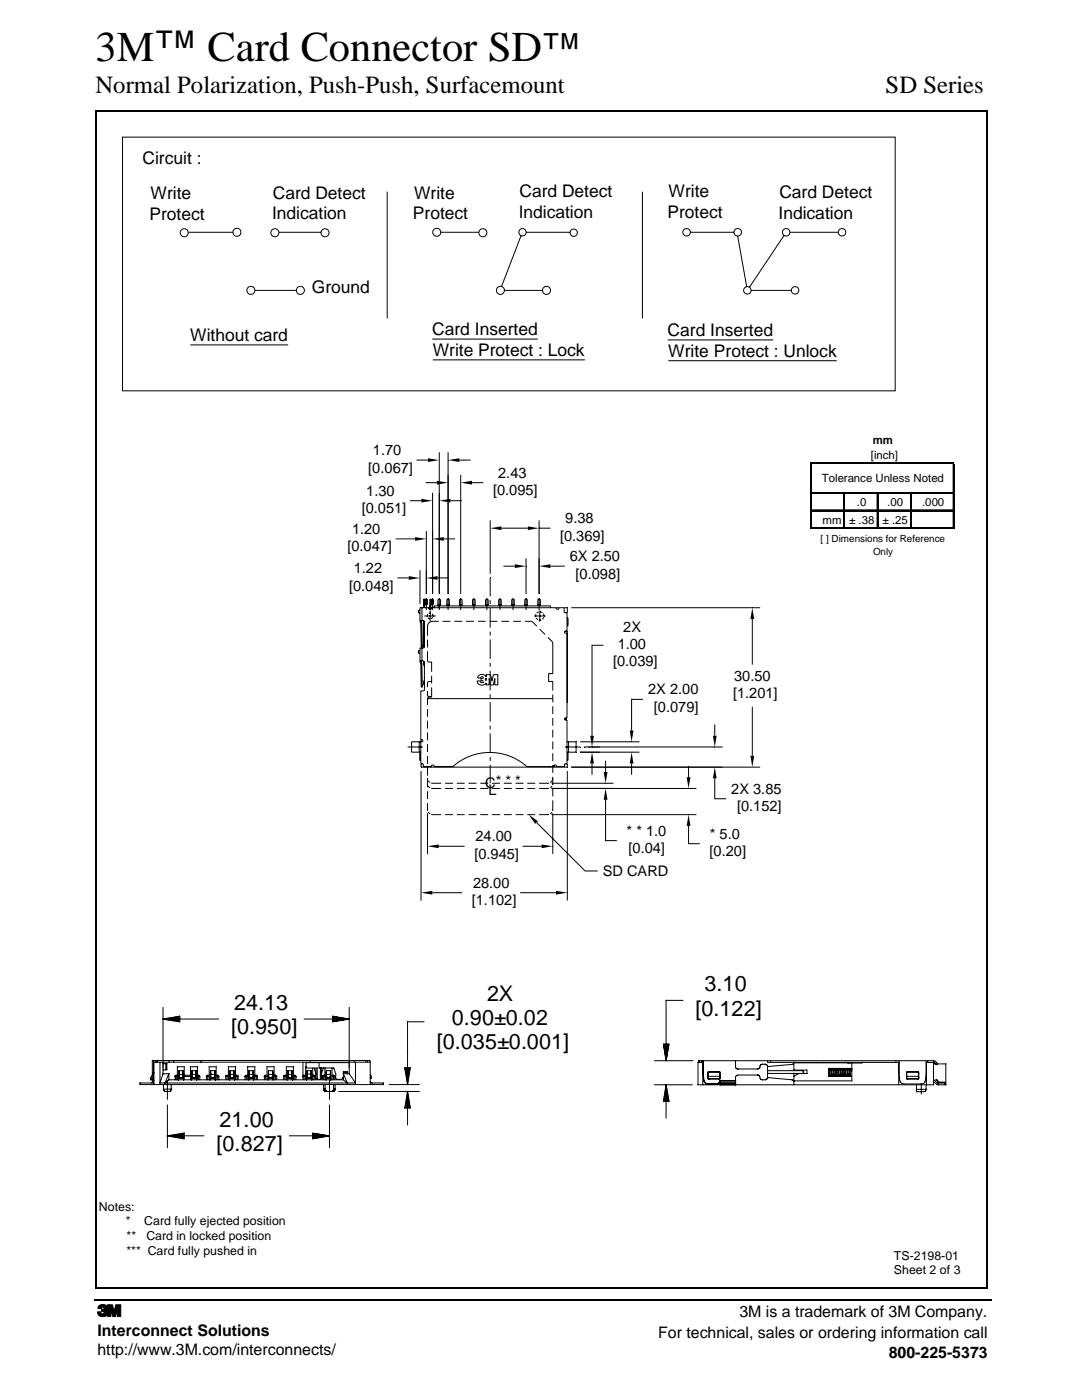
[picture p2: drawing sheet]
<svg xmlns="http://www.w3.org/2000/svg" width="216mm" height="279mm" viewBox="0 0 216 279" stroke-linecap="round" stroke-linejoin="round" font-family="sans-serif">
<path d="M18.8 259.2h.1v.4h-.1z" fill="#000"/>
<path d="M19 22.2h178M19.1 22.1v234.9M196.9 22.2v235M18.9 257h177.9M18.9 259.4h178.9" fill="none" stroke="#000" stroke-width=".36"/>
<g fill="#fff">
<path d="M23.5 83.2h170.7v161.6h-170.7z"/>
<path d="M38.8 83.2h155.4v115.2h-155.4z"/>
</g>
<g fill="#000">
<path d="M84.1 99.5l2.2 .4-2.2 .4zM85.4 91.5l2.3 .3-2.3 .4zM87.2 95.9l2.2 .4-2.2 .4zM87.7 99.9l2.2-.4v.8zM89.4 91.8l2.3-.3v.7zM91.9 96.3l2.3-.4v.8zM81.6 115l2.2 .4-2.2 .3zM82.8 107.2l2.3 .3-2.3 .4zM85.1 115.4l2.2-.4v.7zM86.3 107.5l2.3-.3v.7zM97.8 105.4l2.3-.3v.7zM102.7 112.6l2.3 .4-2.3 .4z"/>
<path d="M105.3 105.1l2.3 .3-2.3 .4zM107.6 113l2.2-.4v.8zM150.1 121.3l.4 2.2h-.8zM118.1 150.1l.4 2.3h-.7zM117.8 146.8h.7l-.4 2.3zM120.8 157.4l.4 2.2h-.7zM120.5 154.1h.7l-.4 2.2zM126 150.1l.4 2.3h-.7zM125.7 145.8h.7l-.4 2.2zM137 155.1h.8l-.4 2.3zM142.6 153.1l.4 2.2h-.7zM142.3 146.8h.7l-.4 2.3z"/>
<path d="M149.7 150.8h.8l-.4 2.3zM84 178.2l2.3-.4v.7zM85.3 168.9l2.2-.4v.8zM105.5 162.6l1.8 1.3-.5 .5zM108.1 168.5l2.2 .4-2.2 .4zM110.9 177.8l2.3 .4-2.3 .3zM137.4 162.6l.4 2.2h-.8z"/>
</g>
<g fill="none" stroke="#000" stroke-width=".2">
<path d="M81.8 99.9h2.3M83.1 91.8h2.3M84.9 96.3h2.3M86.3 98.4v20.2M87.7 90.3v28.3M89.4 90.3v28.3M89.9 99.9h2.2M91.7 91.8h2.2M91.9 94.8v23.8M94.2 96.3h2.2M79 107.5h3.8M79.3 115.3h2.3"/>
<path d="M83.8 113.8v6.7M84.7 119.6v1.7M84.9 119.6v1.1M85.1 106v12.6M85.1 119.3v2.5M86 119.6v2M86.1 119.6v1.1M86.3 119.3v2.5M87.3 115.3h2.3M87.7 119.3v2.5M88.6 107.5h2.2M89.4 119.3v2.5"/>
<path d="M91.9 119.3v2.5M94.6 119.3v2.5M97.2 119.3v2.5M97.8 103.8v10.7M97.8 115.3v3.7M97.8 119.8v.8M99.8 119.3v2.5M100.1 105.4h5.2M100.5 113h2.2M102.4 119.3v2.5M105 111.4v7.2M105 119.3v2.5"/>
<path d="M107.6 103.8v14.8M107.6 119.3v2.5M107.6 105.4h2.2M109.8 113h2.9M83.8 131.9h.7l.2 .2v5.6l-.2 .2h-.5v9.7h.3l.1 .2-.2 .2h-2.1v2.1h1.9M83.8 123.9h.7l.2 .2v5l-.1 .2h-.8v2.6M83.8 131.9l.2 .6 .1 4.6h.2l-.1-4.6-.2-.6M83.8 123.9l.2 .6 .1 4.6h.2l-.1-4.6-.2-.6M83.8 121.8h-.3v.5h.3M83.8 129.8h-.3v.6h.3M83.8 132.1h.3M83.8 124.1h.3"/>
<path d="M84.1 128.8h.1M84.2 121.3v2.6M84.2 129.3v2.6M84.2 136.8h-.1M84.5 131.9l.2 1M84.5 124l.2 .5M84.5 123.9v5.4M84.5 128.7h.2M84.5 129.3h.1M84.7 135.7l-.2 .4v.5h.2M84.7 127.2l-.2 .4v.5h.2M84.7 122.9h2.3"/>
<path d="M84.7 120.7l.5-.1v-1h-.7v1.7M85.3 137.9v.9l.2 .2h.6M85.3 130v1.9l.2 .2h.6v2M85.3 127.7v1.5M85.3 139.4v1.3M85.3 139.4h25M85.4 122.6l-.1 .4M85.4 123.3l.4 .2M85.5 121.3a.32 .32 0 0 0 .3 .3 .32 .32 0 0 0 .3-.3M85.6 121.3v.2M85.7 121.3h-1.9v2.6M85.8 120.8l-.1 .5"/>
<path d="M85.8 121.8v2.3M86 120.7l.5-.1-.1-1h-.6v2M86 121.3h27.2v.9l-.3 .1M86 122.4h-.5M86.1 137.2v1.9h-.5l-.3 .3M86.1 136l-.7 .1-.1 1M86.1 134.9v1.5M86.2 122.5l.2 .4M86.3 123.2l-.3 .3M86.6 121.3v-.4h23.3v.4M87.4 120.9l.1-1.3 .4 .1v1.2M87.4 120.7h.5"/>
<path d="M87.5 124h-1.2a1.04 1.04 0 0 0-1 1.1v1.8M88.3 124h1.6M89.2 120.9l.1-1.3 .4 .1v1.2M89.2 120.7h.5M90.7 124h1.5M91.7 120.9l.1-1.3 .4 .1v1.2M91.7 120.7h.5M93 124h1.6M94.3 120.9l.1-1.3 .4 .1v1.2M94.3 120.7h.5M95.4 124h1.5M95.5 134.8l.4-.2a.93 .93 0 0 1 1.1 .5v-.5h.9l.3 1.2 .3-1.2h.8v2.1h-.6v-1.3l-.3 1.3h-.5l-.3-1.3v1.3h-.6v-.4a.95 .95 0 0 1-1 .4 .95 .95 0 0 1-.8-.8h.6l.2 .3h.3v-.3l-.3-.1v-.4h.3a.17 .17 0 0 0 .1-.1 .17 .17 0 0 0-.1-.2h-.3l-.1 .2h-.6z"/>
<path d="M96.9 120.9l.1-1.3 .4 .1v1.2M96.9 120.7h.5M97 135.3v.5l-.2-.2zM97.7 124h1.6M97.8 121.3v4M97.8 126v.8M97.8 127.6v3.9M97.8 132.3v.8M97.8 133.9v3.9M97.8 138.6v.7M99.5 120.9l.1-1.3 .4 .1v1.2M99.5 120.7h.5"/>
<path d="M100 124h1.6M102.1 120.9l.1-1.3 .4 .1v1.2M102.1 120.7h.5M102.4 124h1.5M104.7 120.9l.1-1.3 .4 .1v1.2M104.7 120.7h.5M104.7 124l1.5 .1 .9 .9M106.6 122.9h2.2M107 122.6l-.1 .5M107 123.3l.3 .4M107.3 120.9l.1-1.3 .4 .1v1.2M107.3 120.7h.5"/>
<path d="M107.5 122.1l-.4 .3M107.7 125.5l1.1 1.1M107.7 121.8v2.3M107.8 122.1l.4 .2M108 123.7h-.5M108.4 122.5l.1 .4M108.5 123.2l-.3 .4M109.3 127.2l.9 .8 .1 .4v6h-.8v1.6h.8v1.8M110.3 138.6v1.6M111 121.3a.32 .32 0 0 0 .3 .3 .32 .32 0 0 0 .3-.3M112.6 121.3v.9l.5 .1v3.6h-.3l-.2 .2 .1 .2h.4v17l-.5 .1 .2 .3h.3v8.7l-.5 .1v.5h-1.5a.32 .32 0 0 0-.4-.3 .32 .32 0 0 0-.3 .3h-5.3a11.1 11.1 0 0 0-14.7 0h-3.7a.32 .32 0 0 0-.3-.3 .32 .32 0 0 0-.4 .3h-1.5v-.5l-.5-.1v-4.4M112.9 125.9l.3 .1-.1 14.2"/>
<path d="M113.1 123.3h.2v1.6h-.2M113.1 132.3h.1M114 121.3h37.7M120.4 128.8h-2.3v18M128.3 139.6h-2.3v6.2M150.1 123.5v9.2M81.3 149.1h3.1M83.7 148v2.1M84 150.2h-.2v1.5h.2M84 147.6v.4h.2M84 153.9v25.8M84.2 152.4l-.2 .1v.6h29.2v-.6l-.3-.1"/>
<path d="M84.9 153v.1M85.3 155.3v.3M85.3 156.3v.3M85.3 141.5v1.6M85.3 143.8v1.6M85.3 146.2v1.5M85.3 148.5v1.6M85.3 150.9v1.5M85.3 153.2v1.6M85.3 155.6v1.5M85.3 157.9v1.6M85.4 155.8l.4 .4"/>
<path d="M85.4 156.8l.4 .4M86 153v.1M86 156.3h2M86 157.3l2 .1M88.8 156.3h1.6M88.8 157.4h1.6M91.2 156.3h1.5M91.2 157.4h1.5M93.5 156.3h1.6M93.5 157.4h1.6M95.8 156.3h1.6M95.8 157.4h1.6"/>
<path d="M97.8 140.1v3.9M97.8 144.8v.8M97.8 146.4v3.9M97.8 151.1v.7M97.8 152.6v3.7M98.2 156.3h1.6M98.2 157.4h1.6M100.5 156.3h1.6M100.5 157.4h1.6M102.9 156.3h1.6M102.9 157.4h1.6M105.2 156.3h1.6"/>
<path d="M105.2 157.4h1.6M109.6 156.3h-2M109.6 157.3l-2 .1M109.6 153v.1M110 156.3h12.4M110 157.4h29M110.2 155.8l-.4 .4M110.2 156.8l-.4 .4M110.3 159.7v2.1M110.3 155.3v.3M110.3 156.3v.3M110.3 140.9v1.6"/>
<path d="M110.3 143.3v1.5M110.3 145.6v1.6M110.3 148v1.5M110.3 150.3v1.6M110.3 152.7v1.5M110.3 155v1.6M110.3 157.4v1.5M110.6 152.7l.1 .4M112.7 149.1h3.1M112.9 143.3v.4M113.1 150.2h.2v1.5h-.2M113.1 148h1.9v2.1h-1.9"/>
<path d="M113.2 153.9v25.8M113.5 148v2.1M114 153.1h37.7M115.7 148h11.9M115.7 150.1h11.9M116.6 149.1h27.6M118.1 152.4v2.2M120.8 159.6v8.2h2.3M120.8 151.8v2.3M126 152.4v2.2M137.4 152.9v2.2M142.6 155.3v4.1h2.3"/>
<path d="M142.6 144.6v2.2M150.1 141.1v9.7M85.3 160.3v1.5M85.3 162.3v8.2M85.4 162.1l.4 .3M86 162.5l2 .1M86.3 178.2h5.9M87.5 168.9h5.2M88.8 162.6h1.6M91.2 162.6h1.5M93.5 162.6h1.6M95.8 162.6h1.6"/>
<path d="M98.2 162.6h1.6M100.5 162.6h1.6M102.9 162.6h1.6M103.8 178.2h7.1M104.3 168.9h3.8M105.2 162.6h1.6M107.1 164.1l9.7 9.7h2.5M109.6 162.5l-2 .1M110 162.6h29M110.2 162.1l-.4 .3M110.3 162.3v8.2M137.4 164.8v3.6h2.2"/>
</g>
<g fill="#fff">
<path d="M24.9 184.7h166.7v54.5h-166.7z"/>
<path d="M26.2 192.3h164.3v46.9h-164.3z"/>
</g>
<path d="M26.2 192.3h164.3v46.9h-164.3z" fill="#fff" stroke="#fff" stroke-width=".2"/>
<g fill="none" stroke="#000" stroke-width=".2">
<path d="M132.9 199.6v8.8M132.9 199.6h3.4M27.9 216.1v.4h48.6M30 215.5h.6M30.1 215v.5M30.3 215.2h.3M30.4 214.7v.8M30.4 214.1h.4M30.4 215.6h.4M30.4 215.5v.6M30.4 214.6l-.3 .5M30.5 216.1h-2.6"/>
<path d="M30.6 216.3h.1M30.6 215.9l-.2 .2M30.6 215.6v.3M30.6 211.6v4.7M30.7 214.3l-.3 .5M30.7 212h43.2M30.7 211.9v4.6M31.1 211.6v.4M31.4 211.6v.4M31.9 212v4.1h39.1M32.5 203.4l3.4 .5M32.5 213.5h.8"/>
<path d="M32.5 212.3h.8M32.5 201v13.3M32.6 217.4h1.6M32.6 217.4l.1 .3M32.6 216.5v.9M32.7 217.6l.2 .2M32.9 217.8l.2 .1M32.9 203.3l-.2 .2M33.1 212.2v1.3M33.2 203.2l-.2 .3M33.3 212.2v1.3M33.4 215.6v3.8"/>
<path d="M33.5 203.2l-.3 .3M33.7 215.5l-.8 .7 .8-1.9h-1.2l-.6 1.9M33.7 215.5h34.9M33.7 214.2v1.3M33.7 211.6v.4M33.9 203.1l-.5 .5M34.2 217.6l-.2 .2h-1M34.2 217.3l-.1 .3M34.2 216.5v.9M34.2 203.1l-.5 .5M34.5 203.1l-.6 .6M34.6 211.6v.4"/>
<path d="M34.9 203.8l1-1v1.2M34.9 203l-.7 .7M34.9 214.8v.7M35.1 214.6h.3M35.1 214.8h.3M35.2 214.6l-.3 .1M35.2 214.8l-.2-.1-.1 .2M35.2 202.9l-.8 .8M35.2 214.8v.7M35.4 212.9h1.4M35.4 212.9v2.6M35.5 202.9l-.9 .9"/>
<path d="M35.6 213.8v1.7M35.6 215.1l.2 .1M35.6 214h.1M35.7 214.4h.8M35.7 215h.1M35.7 214.1l-.1 1.4M35.7 215v.2M35.7 215l.1 .1M35.8 215.1h.6M35.8 215v.1M35.8 215.2h.1M35.9 215.1v.1"/>
<path d="M35.9 203.4h7.7M35.9 203.6l-.3 .3M35.9 202.8l-3.4 .6M35.9 203l-.8 .8M35.9 203.3l-.6 .5M35.9 203.8l-.1 .1M36.3 215v.2M36.4 215.1l-.1 .1M36.4 215h.1M36.5 215.1l-.8 .1M36.5 214v1.2M36.5 213.8l.1 1.7-.1-1.4"/>
<path d="M36.5 213.8l-.1 .3M36.5 214.2l-.1 .2M36.5 214.9l-.1 .1M36.5 213.6v.7M36.6 213.7h-1l.1 1.4M36.7 214.6h1.3M36.7 214.8h1.3M36.8 212.9v2.6M38 212.9h1.5M38 212.9v2.6M38.2 214.1v1.4M38.2 213.8v1.7"/>
<path d="M38.2 214.1h.1M38.2 215.1l.2 .1M38.3 213.6l.1 1.6M38.3 213.7h.9M38.3 214.9l-.1 .2M38.3 214l-.1 .1M38.3 213.7l-.1 .1M38.3 215h.1M38.4 215.2h.6M38.4 215.1h.7M38.4 215v.2M38.4 215.2h.1"/>
<path d="M38.5 215v.2M39 215v.2M39 215.2h-.1M39 215h.1M39 215v.1M39 215.1v.1M39.1 215.1l-.1 .1M39.1 214.4v.8M39.1 214.5v.6M39.1 214.4h-.8v.6M39.1 213.8l.2 1.7M39.1 214.1l.1 1.4"/>
<path d="M39.1 214.2l-.1 .3M39.1 213.6v1M39.2 215.5h.1M39.4 214.6h.2M39.4 214.8h.2M39.4 212.9v2.6M39.6 214.5l.2 .2-.2 .2M39.6 214.8v.7M39.8 214.6l.1 .2M39.9 214.8v.7M40.1 211.6v.4M41.2 214.8v.7"/>
<path d="M41.4 214.6h.3M41.4 214.8h.3M41.4 214.6l-.2 .1M41.4 214.8l-.1-.1-.2 .2M41.4 214.8v.7M41.7 212.9h1.5M41.7 212.9v2.6M41.9 215.5h.1M41.9 215.5h-.1M42 214.1l-.1 1.4M42 213.8l-.1 1.7M42 214.5l.1 .6"/>
<path d="M42 214l.1 .2M42 215.1l.1 .1M42.1 214.2v1M42.1 215h.1M42.1 214.4h.8M42.1 215.1h.7M42.1 215v.2M42.2 215.2h.1M42.2 215.1l-.1 .1M42.7 215v.2M42.7 215.2h.1M42.8 214.9v.2"/>
<path d="M42.8 215h.1M42.8 215v.1M42.8 215.1l-.7 .1M42.8 214.9v.1M42.8 213.6l.1 .1M42.8 214.4v.6M42.8 214.1h.1M42.8 213.6v1.5M42.8 215.1l-.1 .1M42.9 213.8l.1 1.7-.2-1.5M42.9 213.8v-.1h-.9v.9M43.1 214.6h.3"/>
<path d="M43.1 214.8h.3M43.1 212.9v2.6M43.4 214.5l.2 .2-.2 .2M43.4 214.8v.7M43.6 214.6l.1 .2M43.7 214.8v.7M45 214.8v.7M45.1 214.6l.2 .2M45.1 214.7l-.1 .2M45.3 214.6h.3M45.3 214.8h.3M45.3 214.6l-.2 .1"/>
<path d="M45.3 214.8v.7M45.6 212.9h1.4M45.6 212.9v2.6M45.7 215.5h.1M45.8 215.5h-.1M45.9 214.1l-.1 1.4M45.9 213.8l-.1 1.7M45.9 214.5v.6M45.9 214l.1 .2M45.9 215.1l.1 .1M45.9 214.2l.1 1M45.9 215h.1"/>
<path d="M45.9 214.4h.8M46 215.2h.6M46 215.1h.7M46 215v.2M46.5 215l.1 .2M46.6 215.2h-.1M46.6 214.9l.1 .2M46.6 215h.1M46.6 215v.1M46.6 215.1v.1M46.7 214l.1 1.5M46.7 215.1l-.1 .1"/>
<path d="M46.7 213.7v.1M46.7 214.9v.1M46.7 214.4v.6M46.7 214.1h.1M46.7 213.6v1.5M46.7 213.8l.1 1.7M46.7 213.7h-.8v.9M46.9 214.6h.4M46.9 214.8h.4M47 212.9v2.6M47.2 214.5l.3 .2-.3 .2M47.3 214.8v.7"/>
<path d="M47.4 214.6l.1 .2M47.5 214.8v.7M48.9 214.8v.7M48.9 214.6l.2 .2M49 214.7l-.1 .2M49.1 214.6h.3M49.1 214.8h.3M49.1 214.6l-.2 .1M49.1 214.8v.7M49.4 212.9h1.5M49.4 212.9v2.6M49.7 213.8l-.1 1.7 .1-1.4"/>
<path d="M49.7 214.5l.1 .6M49.7 214l.1 .2M49.7 215.1l.1 .1M49.8 215.1v.1M49.8 215h.1M49.8 214.4h.8M49.8 214.2v1M49.8 215.2h.6M49.8 215.1h.7M49.9 215v.2M50.4 215v.2M50.4 215.2h.1"/>
<path d="M50.5 215h.1M50.5 215.1h.1M50.5 215.1l-.1 .1M50.5 214.4v.6M50.5 213.8l.1 1.7-.1-1.4M50.5 215.1v-.2l-.1 .3M50.5 213.6v1.5M50.6 213.7h-.9v.9M50.8 214.6h.3M50.8 214.8h.3M50.8 212.9v2.6M51.1 214.5l.2 .2-.2 .2"/>
<path d="M51.1 214.8v.7M51.2 214.6l.2 .2M51.4 214.8v.7M52.7 214.8v.7M52.8 214.6l.2 .2h.3M52.8 214.7l-.1 .2M53 214.8v.7M53.3 214.6l-.5 .1M53.3 212.9h1.4M53.3 212.9v2.6M53.6 213.8l-.1 1.7 .1-1.4M53.6 214.5v.6"/>
<path d="M53.6 214.2l.1 .3M53.6 215.1l.1 .1M53.6 215l.1 .2M53.7 215.2h.6M53.7 215.1h.7M53.7 215v.2M54.2 215v.2M54.3 215.2h.1M54.3 215.1l-.1 .1M54.3 214.9v.2M54.3 215h.1M54.3 215v.1"/>
<path d="M54.4 215.1l-.1 .1M54.4 214.4v.6M54.4 213.8l.1 1.7-.1-1.4M54.4 213.6v1.6M54.4 214.4h-.8l.1 .8M54.4 213.7h-.8v.9M54.7 214.6h.3M54.7 214.8h.3M54.7 212.9v2.6M54.9 214.5l.2 .2-.2 .2M55 214.8v.7M55.1 214.6l.1 .2"/>
<path d="M55.2 214.8v.7M56.6 214.8v.7M56.6 214.6l.3 .2M56.7 214.7l-.1 .2M56.8 214.6h.3M56.8 214.8h.3M56.9 214.6l-.3 .1M56.9 214.8v.7M57.1 212.9h1.5M57.1 212.9v2.6M57.4 213.8l-.1 1.7M57.4 214.1l-.1 1.4"/>
<path d="M57.4 214.5l.1 .6M57.4 214.2l.1 .3M57.4 215.1l.1 .1M57.5 213.7l-.1 .1M57.5 215h.1M57.5 215.1h.7M57.5 215v.2M57.6 215v.2M58.1 215v.2M58.2 215.1l-.1 .1M58.2 215h.1M58.2 215v.1"/>
<path d="M58.2 215.1l-.7 .1M58.2 213.7l.1 .1M58.2 214.9v.3M58.3 214.5l-.1 .6M58.3 214.4l-.1 .6M58.3 214.1v1.4M58.3 213.6v1M58.3 213.8l.1 1.7M58.3 214.4h-.8l.1 .8M58.3 213.7h-.9v.9M58.4 215.5h.1M58.5 214.6h.3"/>
<path d="M58.5 214.8h.3M58.5 212.9v2.6M58.8 214.5l.2 .2-.2 .2M58.8 214.8v.7M58.9 214.6l.2 .2M59.1 214.8v.7M60.4 214.6h.6M60.5 212v2.6M60.5 214.8v.7M60.5 214.6l.2 .2M60.5 214.7l-.1 .2M60.7 214.8h.3"/>
<path d="M60.7 214.6l-.2 .1M60.7 214.8v.7M61 212.9h.1M61 212.9v2.6M61 213.1h2.3v2.4M61.1 212.1h8.6M61.1 212v1.1M61.2 214.1v1.4M61.2 213.8v1.7M61.2 215.1l.1-.2v.3M61.2 214.1h.1M61.3 215.1l.1 .1"/>
<path d="M61.3 214l-.1 .1M61.3 213.7l-.1 .1M61.4 215v.2M61.4 215.1v.1M61.4 215.2h.1M61.9 211.6v.4M62 215.1l-.1 .1M62 215h.1M62.1 213.7v.1M62.1 214.9v.3h-.8M62.1 215l-.2 .2M62.1 214.5v.6"/>
<path d="M62.1 214.3v.7M62.1 214.9l-.1 .2h-.6M62.1 214.1h.1M62.1 213.6v.9M62.1 213.8l.1 1.7-.1-1.5M62.1 214.3h-.8v.7l.2 .1M62.1 213.7h-.8v1.4M62.4 214.6h.3M62.4 214.8h.3M62.4 213.1v2.4M62.6 214.5l.2 .2-.2 .2M62.7 213.1l.4 1.3"/>
<path d="M62.7 214.8v.7M62.8 214.6l.1 .2M62.9 214.8v.7M63 215.2l.3 .2M63.1 213.1v2.1M63.7 212v1.1h3M63.9 213.1v2.3h-.6M64.1 213.1v2.1l-.2 .3M64.3 214.8v.7M64.3 214.6l.2 .2M64.4 214.7l-.1 .2M64.5 214.6h.3"/>
<path d="M64.5 214.8h.3M64.5 214.6l-.2 .1M64.5 217.4h.4M64.5 214.8v.7M64.6 217.4v.3M64.6 213.1l-.5 1.2M64.6 216.5v.9M64.6 217.6l.2 .2M64.8 217.8h.3M64.8 217.4l.2 .2M64.8 213.1v2.4M64.9 216.5v1"/>
<path d="M64.9 217.6l.2 .1M65 217.8h1.4M65 217.7l.3 .1M65 215.5h.1M65.1 215.5h-.1M65.1 214.1v1.4M65.1 213.8v1.7M65.1 214.2l.1 .8M65.1 214.3l.1 .9M65.2 214.9l.1 .3M65.2 215h.1M65.2 217.7l.2 .1"/>
<path d="M65.2 215.2h.6M65.2 215.1h.7M65.2 215v.2M65.3 215v.2M65.7 215.6v3.8M65.8 215v.2M65.9 215.2h-.1M65.9 215h.1M65.9 215v.1M65.9 215.1v.1M65.9 214.2v1M66 213.8v1.7v-1.4"/>
<path d="M66 214.4l-.2 .8M66 214l-.1 .2M66 213.6v.8h-.8l-.1-.8 .9 .1M66.2 214.6h.3M66.2 214.8h.3M66.3 217.8l-.3 .1M66.3 213.1v2.4M66.4 217.7l-.2 .1M66.4 217.8h.1M66.5 217.6l-.2 .1M66.5 214.5l.2 .2-.2 .2M66.5 202.8l-.2 .3"/>
<path d="M66.5 217.4h.4M66.5 214.8v.7M66.6 217.5l-.2 .2M66.6 216.5v1M66.6 213.1l.4 1.3M66.7 214.6l.1 .2M66.7 217.8h-.3M66.8 202.9l-.5 .5h-5.6M66.8 214.8v.7M66.9 217.3l-.2 .5M66.9 216.5v.9M67 214.3v.9l.2 .3"/>
<path d="M67 202.9l-.7 .7M67.2 203l-.9 .9 3.4-.5M67.5 203l-.9 .9M67.6 217.8h16.1M67.7 203.1l-.8 .8M67.9 203.1l-.7 .7M68.2 203.1l-.7 .7M68.3 215.1h.3M68.3 215v.2M68.4 215.2l-.2 .2h-1M68.4 203.2l-.5 .5M68.5 214.2l.8 1.9"/>
<path d="M68.5 214.3h1.2M68.5 215.5l.8 .7M68.5 213.9h.8M68.5 213.9v1.6M68.6 203.2l-.4 .5M68.9 203.2l-.4 .4M69.1 203.3l-.2 .2M69.3 213.9v.4M69.4 203.2l-.2 .3M69.6 203.3v.1M69.7 203.4l-3.4-.6 .1 1.2M69.7 201v13.3"/>
<path d="M69.8 211.6v.4M70.7 211.6v.4M70.9 212v4.1l-1.3-1.9M73 211.6v.4M73.3 211.6v.4M73.8 211.6v.4M73.8 211.6h-43.4v3.1M73.9 214.5l.2 .3M73.9 215.9l.2 .2M73.9 215.2h.2M73.9 211.9v4.6M74 216.1l.3 .1"/>
<path d="M74.1 214.8v.4M74.2 216.1h2.3M76.5 216.1v.4M77.6 216.5h6.1M80.8 213.1l.5 3.4v-.2M81.1 213.1l-.3 .3M81.3 203.9h3.3M81.3 203.9v9.2l-.5 .5M81.3 217.8l.6 3.3M81.3 217.8l-.5 3.4M81.4 218l-.2 .1M81.4 218.2l-.2 .2"/>
<path d="M81.4 216l-.1 .2M81.5 218.4l-.3 .3M81.5 215.7l-.3 .2M81.5 218.7l-.4 .3M81.5 215.3l-.3 .4M81.6 218.9l-.5 .5M81.6 219.1l-.6 .6M81.6 219.4l-.7 .6M81.6 213.1l-.7 .7M81.6 215l-.4 .5M81.6 219.6l-.7 .7M81.6 214.7l-.5 .5"/>
<path d="M81.7 219.8l-.8 .9M81.7 214.4l-.6 .6M81.8 214.1l-.8 .7M81.8 213.7l-.8 .8M81.9 213.1l-.6 3.4M81.9 213.4l-1 .9M81.9 213.1l-1.1 .1M81.9 213.1l-1 1M130.6 211.7h7.7M130.6 216.5h7.6M132.6 208.4l-.2 .2M132.9 208.4l-.5 .4"/>
<path d="M132.9 219.8v3.4M132.9 216.7l-.1 .2M133 211.5l-.1 .1M133 216.9l-.2 .2M133 211.2l-.1 .2M133.1 217.1l-.4 .4M133.1 217.4l-.4 .4M133.1 210.9l-.3 .3M133.2 217.6l-.5 .5M133.2 208.4l-.8 .7M133.2 210.6l-.4 .3M133.2 217.9l-.6 .5"/>
<path d="M133.2 210.2l-.5 .5M133.2 218.1l-.7 .7M133.2 209.9l-.5 .6M133.3 218.3l-.8 .8M133.3 218.6l-.9 .8M133.3 209.6l-.6 .6M133.4 209.3l-.8 .7M133.4 218.8l-1 1h1.1M133.4 219l-.8 .8M133.4 208.4l-.9 .9M133.4 208.9l-.8 .8M133.4 219.3l-.5 .5"/>
<path d="M133.5 219.5l-.3 .3M133.5 219.8l-.6-3.3-.5 3.4M133.5 208.4l-.6 3.3-.5-3.4 1.1 .1M133.5 208.6l-.9 .9M133.5 219.7l-.1 .1M139.4 211.7h46.9M139.4 211.6v.5M140 211.6v.5M140.2 212v4.5M140.3 211.6l.1 4.1M140.3 214.1l.1 1.5 .2 .4M140.4 212h-1.1v4.5h47"/>
<path d="M140.6 216l.3 .3M140.8 216.2l.4 .1M141.2 214.1v1.1l.2 .2M141.3 214h2.3M141.3 213.9l-.1 .2M141.3 215.3l.2 .1M141.3 214v1.3M141.3 215.2h2.4M141.3 214.8h2.4M141.4 213.8h2.1M141.5 213.8l-.2 .2M141.5 215.4h2"/>
<path d="M143.3 216.2l-.1 .2M143.4 213.8l.2 .1v1.3M143.4 216l.2 .2M143.5 216.1l-.2 .1M143.6 213.9l.1 .2M143.6 216.1l.1 .2h-2.6M143.6 216.2h3.2M143.6 215.7h3.2M143.7 215.3l-.2 .1M143.7 214.1v1.1M143.7 215.7v.8M143.7 215.1l-.1 .2"/>
<path d="M146.8 213l.1 .2M146.8 211.7v1.4M146.8 215v1.5M146.8 214.8v.3M146.9 213.1l.3 .2M147.1 213.3l.2 .1M151.1 214.5l.2 .1M151.2 214.5h-4l-.4 .3M151.3 214.5l.1 .1M151.4 213.3h-4.2M151.4 214.6l.1 .2M151.5 214.7l.1 .2"/>
<path d="M151.5 213.2l-.2 .1M151.6 213.1l-.2 .1M151.6 214.8l.2 .5M151.7 213l-.2 .1M151.7 212.7l-.1 .3M151.7 215.3l.2 .2M151.7 212.6l-.1 .2M151.8 215.4l.2 .1M151.8 212.5l-.1 .1M152 215.5h.2M152 212.4l-.2 .1M152.1 212.4l-.2 .1"/>
<path d="M152.1 215.5h.6M152.7 212.4h.1M152.7 212.4h-.6M152.8 212.4l.2 .1M152.9 215.4l-.2 .1M152.9 212.4l.2 .2M153 215.4l-.2 .1M153.1 212.6l.1 .2M153.2 215.1l4.9 .4M153.2 213.7h6.9M153.2 211.6v.4h26.3M153.2 212.7v2.4"/>
<path d="M153.2 214.2h6.9M153.2 215.2l-.2 .2M153.2 215.1l-.1 .1M153.8 211.6v.4M158 215.5l.3 .1M158.2 215.6l.2 .3M158.3 212.3l.2-.3-.1 1.7M158.3 212.3l-.3 .1-4.9 .5M158.4 213.6h2.6M158.4 212.1h11.6M158.4 215.7h11.6M158.4 214.2v2.3"/>
<path d="M158.4 214.2h2.7M159.4 214.2l-1 .6M160 213.6l.3 .2M160.2 213.7l.2 .2M160.3 214.1l-.2 .1M160.4 213.9l-.1 .2M161 213.5v.7M164.3 212v.1M165.3 214.8h4.7M165.3 214.8h.1M165.3 213.2h4.7M165.3 213.2v1.6"/>
<path d="M165.3 214.7l.1 .1M165.4 213.2v.1M165.4 213.3h.1M165.5 213.7v.6M165.5 213.3v.4M165.5 214.7v.1M165.5 214.2v.6M165.5 214.7l.1 .1M165.6 214.6l-.1 .1M165.6 214.7v.1M165.7 213.4l.1 .2M165.7 213.2v.3"/>
<path d="M165.8 213.7v.7M165.8 214.3l.1 .2M165.8 213.2v.5M165.9 214.5v.3M165.9 213.2v.1M165.9 213.5l.1 .2M165.9 213.3v.3M165.9 213.9v.9M165.9 213.7v.2M165.9 214.8l.1-.1v.1M166 214.5l.1 .2M166.2 213.3v.2"/>
<path d="M166.2 213.3v.4M166.2 213.2v.2M166.2 213.7l.1 .4M166.2 214.2l.1 .3M166.3 214v.3M166.3 214.4v.4M166.4 213.5v.2M166.4 213.2v.4M166.4 213.7v1.1M166.4 214.5l.1 .1M166.5 214.4v.1M166.5 214.6v.2"/>
<path d="M166.6 213.3l.1 .2M166.6 213.2l.1 .5M166.7 213.7v.4M166.7 214.1l.1 .7M166.7 213.3l-.1 .1M166.7 214.7l.1 .1M166.7 213.2v.1M166.8 213.5l.1 .1M166.8 213.2v.3M166.9 213.6v.6M166.9 214.4l.1 .1M166.9 214.1v.7"/>
<path d="M166.9 214.5v.3M167.1 213.2l.1 .1M167.1 213.2v.1M167.2 213.7v.4M167.2 213.3v.4M167.2 214v.3M167.2 213.3l-.1 .2M167.2 214.7l.1 .1M167.2 213.2v.2M167.2 214.3l.1 .5M167.3 213.2v.3M167.3 213.4l.1 .1"/>
<path d="M167.3 213.7l.1 .6M167.3 213.5v.2M167.4 214.2v.3M167.4 214.4v.4M167.4 214.4v.1M167.5 213.2l.1 .4M167.6 213.7l.1 .9M167.6 213.2v.5M167.6 214.6l.1 .2M167.7 213.3l.1 .2M167.7 213.2v.2M167.8 213.7l.1 .2"/>
<path d="M167.8 213.4v.3M167.8 213.9l.1 .9M167.8 214.6v.2M167.9 214.8h.1M167.9 214.5l-.1 .1M168 213.5l.1 .2M168.1 213.2v.4M168.1 214v.3M168.1 213.5l-.1 .1M168.1 213.2v.3M168.1 213.7v.4M168.1 214.5l.1 .1"/>
<path d="M168.1 214.2v.4M168.2 213.3h.1M168.2 213.2v.5M168.2 214.6v.2M168.2 213.7l.2 1.1M168.3 214.7v.1M168.3 214.6v.1M168.5 213.5l.1 .2M168.5 213.2v.4M168.6 213.7v.4M168.6 214.5h.1M168.6 213.2v.4"/>
<path d="M168.6 214.1v.4M168.6 213.2l.1 .4M168.6 214.5v.3M168.7 213.6l.1 .1M168.7 212l-.1 .1M168.7 214.1l.1 .3M168.7 213.7v.5M168.7 214.7v.1M168.7 214.7l.1-.1v.2M168.8 214.4v.3M168.8 214.6v.1M168.9 213.4l.1 .2"/>
<path d="M169 213.2v.3M169 213.7l.1 .4M169 214.3l.1 .2M169 212l.2 .2M169 212h.1M169 213.2v.5M169.1 214v.3M169.1 214.4v.4M169.1 213.6l.1 .1M169.1 213.2v.4M169.2 213.7v.6M169.2 212.2h2.8"/>
<path d="M169.2 214.5l.1 .1M169.2 214.2v.6v-.1M169.2 214.6v.2M169.4 213.3l.1 .2M169.4 213.2v.2M169.5 213.7v.7M169.5 214.3v.2M169.5 213.3v.4M169.5 213.3h-.1M169.5 214.7l.1 .1M169.5 214.5v.3M169.6 213.2v.7"/>
<path d="M169.6 213.5l.1 .1M169.6 213.9l.1 .9M169.7 214.5l.1 .1M169.7 214.5v.3M169.8 213.3h.2M169.9 213.7l.1 .1M169.9 213.2v.5M170 212v3.8M172.1 212h.1M172.1 212l-.1 .2M178.8 211.6v.4M179.3 212v4.5"/>
<path d="M179.4 214.1l.3 1.9M179.4 211.6v2.6M179.6 216l.4 .3M179.9 216.2l.5 .1M180.9 214.1l.1 1.3M180.9 214h2.4M180.9 214.8h2.4M180.9 213.9l-.1 .2M180.9 215.3l.2 .1M180.9 215.2h2.4M180.9 214v1.3M181.1 215.4h2.1"/>
<path d="M182.8 217.4h2M182.9 216.5v1.4l1.7-.1M183.1 213.8l.2 .1v1.3M183.1 213.8h-2l-.2 .2M183.2 213.9l.1 .2M183.3 215.3l-.2 .1M183.3 214.1v1.1M183.4 215.1l-.1 .2M183.8 216.2v2.2M184.3 216.2l-4 .1M184.6 215.9l-.3 .3M184.7 215.6l-.2 .4"/>
<path d="M184.8 211.6l-.1 4.1M184.8 217.6l-.2 .2M184.8 212h1.5M184.8 216.5v.9M184.8 217.4l-.1 .2M184.9 212v4.5M185.1 211.7v.4M186.2 215.9l1 .6M186.2 212l.3 .1M186.3 212.3h.4M186.3 215.6l.9 .6M186.4 212l.2 .2"/>
<path d="M186.6 212.2l.1 .3h.4M186.6 211.8l.3 .3M186.6 211.8l-.4-.2 .1 4.9M186.9 215.5l.2 .1M186.9 215.5h-.7l.2 .1M186.9 212.1l.1 .4M187 212.3h1.8M187.1 215.6l.1 .3M187.2 216h1.5M187.2 215.8v.4h1.6M187.2 216.5h1.6M188.6 216.2v.3"/>
<path d="M188.7 212.3v4.2M33.4 226.7l3.3 .6M33.4 226.8l3.4-.7-1 1M33.4 220.5v8.5M33.8 226.6l-.2 .2M34.1 226.6l-.2 .2M34.4 226.5l-.3 .3M34.7 226.5l-.4 .4M35.1 226.4l-.5 .5M35.4 226.4l-.6 .6M35.7 226.3l-.7 .7M36.1 226.3l-.8 .8"/>
<path d="M36.4 226.2l-.9 .9M36.7 226.7h4M36.7 226.1v1.2M36.8 226.4l-.8 .7M36.8 226.6l-.6 .6M36.8 226.9l-.3 .3M36.8 227.2l-.1 .1M57.7 226.7h4.7M62.4 226.1l3.3 .6M62.4 226.1v1.2M62.5 226.2l-.1 .2M62.8 226.2l-.4 .4"/>
<path d="M63 226.3l-.6 .6M63.3 226.3l-.9 .9M63.5 226.3l-1 1M63.7 226.4l-.9 .8M64 226.4l-.8 .8M64.2 226.4l-.7 .7M64.4 226.5l-.6 .6M64.6 226.5l-.4 .5M64.9 226.5l-.4 .4M65.1 226.6l-.3 .3M65.4 226.6l-.2 .2M65.6 226.6l-.1 .1"/>
<path d="M65.7 220.5v8.5M65.8 226.7l-3.4 .6M80.8 221.1h1.1M81.3 221.1v3.4M81.7 220l-.9 1M81.8 220.3l-.9 .8M81.8 220.5l-.6 .6M81.9 220.8l-.5 .3M81.9 221l-.2 .1"/>
</g>
<path d="M32.5 203.4l3.4-.6v1.1zM66.4 202.8l3.3 .6-3.3 .5zM80.8 213.1h1.1l-.6 3.4zM132.9 216.5l.6 3.3h-1.1zM132.4 208.4h1.1l-.6 3.3zM33.4 226.7l3.3-.6v1.2zM62.4 226.1l3.3 .6-3.3 .6zM81.3 217.8l.6 3.3h-1.1z" fill="#000"/>
<path d="M161.6 85.7h28.9v26.8h-28.9z" fill="#fff"/>
<path d="M161.6 92.3v13.2M161.9 92.3h28.5M161.9 98.3h28.5M168.3 98.5v7M175 98.5v7M181.7 98.5v7M190.2 92.6v12.9M161.9 101.7h28.5M161.9 105.2h28.5" fill="none" stroke="#000" stroke-width=".2"/>
<path d="M161.8 92.3v13.2M161.9 92.5h28.5M161.9 98.4h28.5M175.1 98.5v7M181.8 98.5v7M161.9 101.9h28.5M161.9 105.4h28.5" fill="none" stroke="#000" stroke-width=".28"/>
<path d="M168.5 98.5v7M190.3 92.6v12.9" fill="none" stroke="#000" stroke-width=".25"/>
<path d="M21.8 27h171.9v53.4h-171.9z" fill="#fff"/>
<g fill="none" stroke="#000" stroke-width=".2">
<path d="M24.4 27.4h154.2v50.6h-154.2zM77.3 38.2v25.4M128.2 38.2v25.4M37.6 46.4h8.9M50.9 58h8.2M55.6 46.4h8.5M87.9 46.4h7.6M100.6 58h7.6M104 47l-3.9 10.2M105 46.4h8.7M137.8 46.4h8.7M147.2 47.1l1.8 10.1"/>
<path d="M149.9 58h8M156.5 47l-7 10.3M157.6 46.4h9.7M38 68.8h19.5M86.3 67.7h21M86.4 71.8h30.3M133.2 67.8h21.1M133.3 72h33.7"/>
<circle cx="36.8" cy="46.5" r=".81"/>
<circle cx="47.3" cy="46.4" r=".8"/>
<circle cx="50.1" cy="57.9" r=".81"/>
<circle cx="54.8" cy="46.5" r=".81"/>
<circle cx="59.9" cy="57.9" r=".81"/>
<circle cx="64.9" cy="46.5" r=".81"/>
<circle cx="87.1" cy="46.4" r=".8"/>
<circle cx="96.3" cy="46.5" r=".81"/>
<circle cx="99.8" cy="57.9" r=".8"/>
<circle cx="104.3" cy="46.4" r=".73"/>
<circle cx="109" cy="57.9" r=".81"/>
<circle cx="114.5" cy="46.4" r=".73"/>
<circle cx="137" cy="46.4" r=".75"/>
<circle cx="147.2" cy="46.4" r=".75"/>
<circle cx="149.1" cy="57.9" r=".74"/>
<circle cx="156.9" cy="46.4" r=".75"/>
<circle cx="158.6" cy="57.9" r=".74"/>
<circle cx="168" cy="46.4" r=".75"/>
</g>
<text font-size="8.5" x="19" y="12.1">3M™ Card Connector SD™</text>
<g font-size="4.9">
<text x="19" y="18.5">Normal Polarization, Push-Push, Surfacemount</text>
<text x="176.7" y="18.5">SD Series</text>
</g>
<g font-size="4.3">
<text x="140.6" y="197.9">3.10</text>
<text x="46.7" y="201.6">24.13</text>
<text x="97.2" y="199.8">2X</text>
<text x="138.8" y="202.7">[0.122]</text>
<text x="46.1" y="206.4">[0.950]</text>
<text x="87.1" y="209.4">[0.035±0.001]</text>
<text x="90.1" y="204.6">0.90±0.02</text>
<text x="43.8" y="224.9">21.00</text>
<text x="43.2" y="229.8">[0.827]</text>
</g>
<g font-size="3.5">
<text x="28.4" y="32.8">Circuit :</text>
<text x="30.1" y="39.8">Write</text>
<text x="54.4" y="39.6">Card Detect</text>
<text x="82.6" y="39.6">Write</text>
<text x="103.7" y="39.3">Card Detect</text>
<text x="133.4" y="39.4">Write</text>
<text x="155.5" y="39.6">Card Detect</text>
<text x="29.8" y="43.9">Protect</text>
<text x="54.3" y="43.8">Indication</text>
<text x="82.4" y="43.8">Protect</text>
<text x="103.5" y="43.5">Indication</text>
<text x="133.2" y="43.5">Protect</text>
<text x="155.4" y="43.7">Indication</text>
<text x="62.2" y="58.5">Ground</text>
<text x="38" y="68.1">Without card</text>
<text x="86.3" y="66.9">Card Inserted</text>
<text x="86.4" y="71.1">Write Protect : Lock</text>
<text x="133.2" y="67.1">Card Inserted</text>
<text x="133.4" y="71.2">Write Protect : Unlock</text>
<text x="19.5" y="262.7">3</text>
</g>
<g font-size="3.2">
<text x="147.6" y="262.8">3M is a trademark of 3M Company.</text>
<text x="19.5" y="266.7">Interconnect Solutions</text>
<text x="131.3" y="267">For technical, sales or ordering information call</text>
<text x="19.5" y="270.5">http://www.3M.com/interconnects/</text>
<text x="177.3" y="271.1">800-225-5373</text>
</g>
<g font-size="2.9">
<text x="73.5" y="94.3">[0.067]</text>
<text x="74.4" y="90.8">1.70</text>
<text x="99.4" y="95.3">2.43</text>
<text x="73.1" y="98.9">1.30</text>
<text x="98.4" y="98.8">[0.095]</text>
<text x="70.3" y="106.6">1.20</text>
<text x="72.2" y="102.4">[0.051]</text>
<text x="111.8" y="107.9">[0.369]</text>
<text x="112.8" y="104.4">9.38</text>
<text x="69.3" y="110">[0.047]</text>
<text x="113.7" y="112">6X 2.50</text>
<text x="69.6" y="117.9">[0.048]</text>
<text x="70.6" y="114.4">1.22</text>
<text x="114.9" y="115.5">[0.098]</text>
<text x="123.3" y="129.5">1.00</text>
<text x="124.4" y="126">2X</text>
<text x="122.3" y="133">[0.039]</text>
<text x="146.5" y="135.9">30.50</text>
<text x="129.3" y="138.6">2X 2.00</text>
<text x="130.5" y="142.1">[0.079]</text>
<text x="146.3" y="139.4">[1.201]</text>
<text x="96.8" y="157.3">C* * *</text>
<text x="97.5" y="158.7">L</text>
<text x="145.9" y="158.4">2X 3.85</text>
<text x="147.1" y="161.9">[0.152]</text>
<text x="94.9" y="167.9">24.00</text>
<text x="125" y="166.8">* * 1.0</text>
<text x="141.6" y="167.4">* 5.0</text>
<text x="94.7" y="171.4">[0.945]</text>
<text x="125.4" y="170.3">[0.04]</text>
<text x="141.6" y="170.9">[0.20]</text>
<text x="94.4" y="177.2">28.00</text>
<text x="120.3" y="174.9">SD CARD</text>
<text x="94.1" y="180.7">[1.102]</text>
</g>
<g font-size="2.5">
<text x="19.7" y="241.7">Notes:</text>
<text x="25.1" y="244.5">*</text>
<text x="28.8" y="244.5">Card fully ejected position</text>
<text x="25.2" y="247.5">**</text>
<text x="25.2" y="250.5">*** Card fully pushed in</text>
<text x="29.2" y="247.5">Card in locked position</text>
<text x="178.4" y="251.5">TS-2198-01</text>
<text x="178.4" y="254.2">Sheet 2 of 3</text>
</g>
<g font-size="2.3">
<text x="174.1" y="88.6">mm</text>
<text x="173.8" y="91.7">[inch]</text>
<text x="164" y="96.1">Tolerance Unless Noted</text>
<text x="171" y="101.1">.0</text>
<text x="177" y="101.1">.00</text>
<text x="184" y="101.1">.000</text>
<text x="164.1" y="104.6">mm ± .38</text>
<text x="176.1" y="104.6">± .25</text>
</g>
<g font-size="2">
<text x="163.7" y="108.1">[ ] Dimensions for Reference</text>
<text x="174.2" y="110.7">Only</text>
</g>
</svg>
